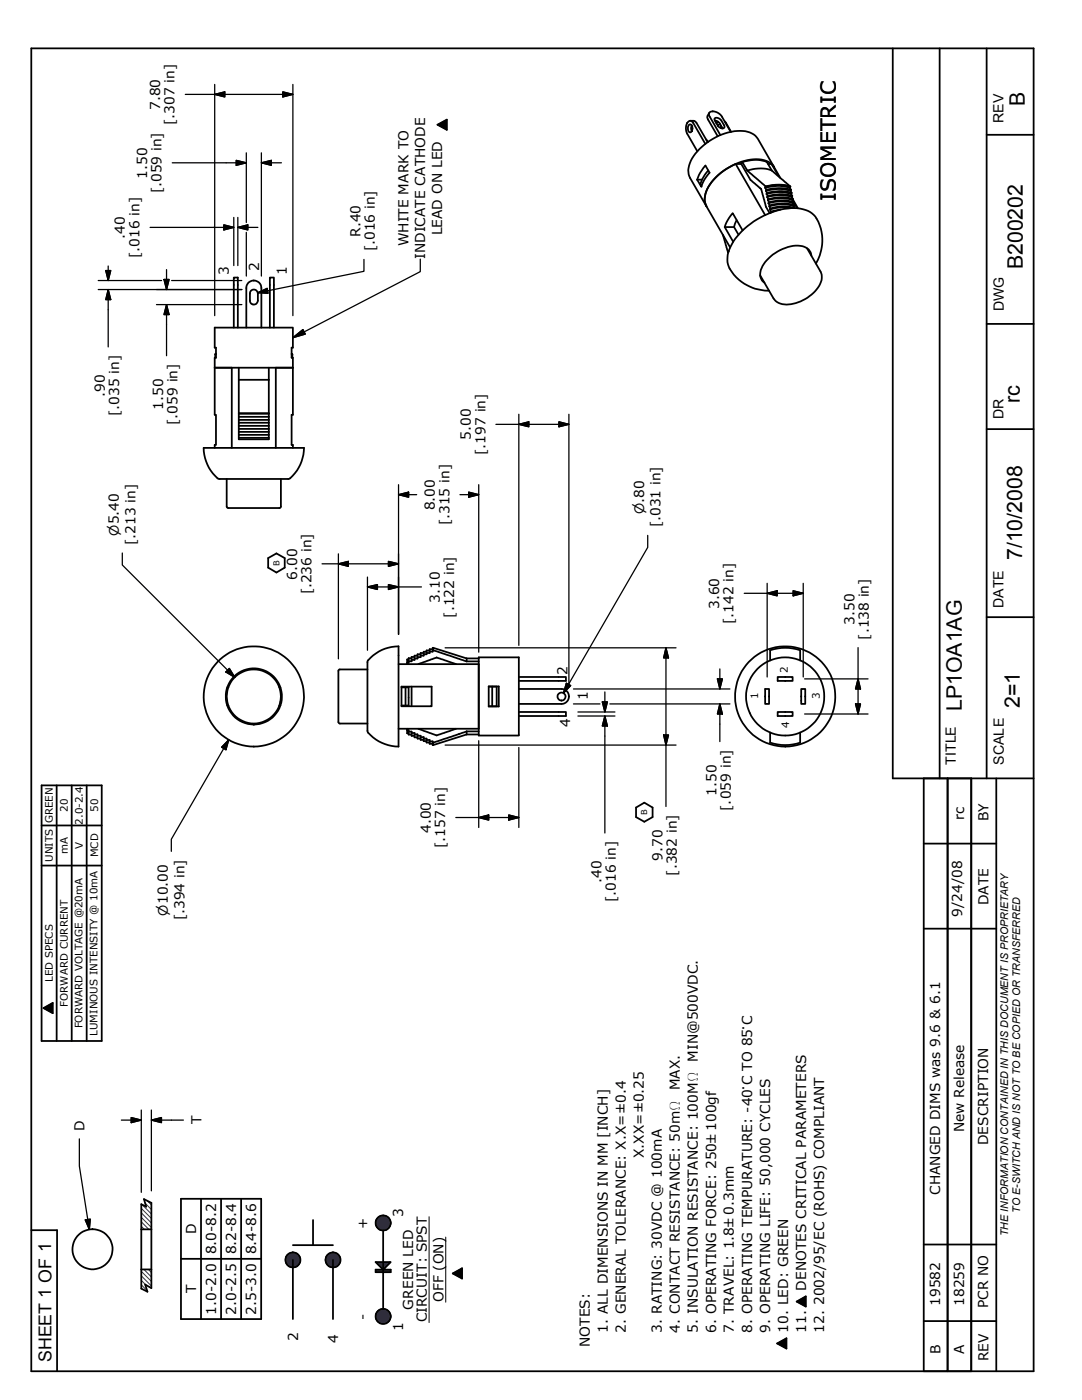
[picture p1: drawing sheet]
<svg xmlns="http://www.w3.org/2000/svg" width="216mm" height="279mm" viewBox="0 0 216 279" stroke-linecap="round" stroke-linejoin="round" font-family="sans-serif">
<g fill="none" stroke="#000" stroke-width=".36">
<path d="M6.2 9.7h200v264h-200zM178.1 9.7v145.6h28.1M187.5 9.7v145.6M196.9 9.7v145.6M87.3 24.9l1.9-1v2zM137.1 24.6a2.33 2.33 0 0 0 0 2.1l2 3.5M137.1 24.5a.63 .63 0 0 1 .6-.4 .63 .63 0 0 1 .6 .4l2.4 4.2M137.1 24.5v.1M137.7 24.1h.9l.3 .3 2.3 4M138 25a.95 .95 0 0 1-.3 1.4 .99 .99 0 0 1 0-1.6l.3 .2-.1 .6 .1 .6M139.1 35.9h1M140.8 33l.8 1.5-1.1 1.4-.5 1.4-.9-1.4 .6-1.4z"/>
<path d="M140.9 27.8l.3 .5M141.3 34l-1.2 1.8-.4 .9 .3 .5M141.5 22.5l-.4 1 2.1 3.7M142.2 22.2h.1M142.2 22.2a.63 .63 0 0 0-.7 .3 .63 .63 0 0 0 .1 .8l2.1 3.7M142.2 22.2a2.28 2.28 0 0 1 1.8 1.1l1.8 3M142.6 24l.6 1a.8 .8 0 0 0 1.4 .4l-.7-1.4a.85 .85 0 0 0-1.4-.2l.1 .2 .9 .5 .7 1.1M143.2 24.3l-.2 .3M143.7 24.9h-.3l-.2 .2M143.9 25.1l-.1 .4M144 25.4v.2M144.6 24.2l1.3 2.1"/>
<path d="M146.8 32.7l5.9 10.2M146.8 32.7h1.1M146.8 32.7a10.5 10.5 0 0 0-6 6l-.2 1.3 .4 1.2a4.5 4.5 0 0 1 1-4.9 11.8 11.8 0 0 1 10-4.4l1.3 .4 .7 .5 .5 .6M147.9 32.7l1.9 3.2 1.2 1a2.3 2.3 0 0 1 1.2 2.1l.6 2.3 .8 1.2M148.1 32.4a6.6 6.6 0 0 1 4.9 0l1 1.6M148.1 32.4l-.2 .3M148.1 32.4l1 1.6M149.1 34a7.2 7.2 0 0 1 4.9 0M149.1 34l3.7 3.2M152.7 37.5a8.6 8.6 0 0 1 4.9 0M152.7 37.5l.2 .4M152.8 37.2a8.9 8.9 0 0 1 4.8 0"/>
<path d="M152.8 37.2v.1M152.8 37.3a9.6 9.6 0 0 1 4.9 0M152.8 37.3l-.1 .2M152.8 38.1a8.5 8.5 0 0 1 4.9 0M152.8 38.1l.3 .4M152.9 37.9a9.1 9.1 0 0 1 4.9 0M152.9 37.9l-.1 .2M153 38.7a8.1 8.1 0 0 1 4.9 0M153 38.7l.2 .4M153.1 38.5a8.6 8.6 0 0 1 4.9 0M153.1 38.5l-.1 .2M153.1 39.3a8.1 8.1 0 0 1 4.9 0"/>
<path d="M153.1 39.3l.2 .5M153.2 39.1a8.5 8.5 0 0 1 4.9 0M153.2 39.1l-.1 .2M153.2 39.9l.3 .5M153.2 39.9a8.1 8.1 0 0 1 4.9 0M153.2 32.7h.7M153.3 39.8a8.1 8.1 0 0 1 4.9 0M153.3 39.8l-.1 .1M153.9 32.7l1.5 2.5M153.9 32.7l.6 .7M154 34l3.6 3.2M154.5 33.4l1.2 2.1"/>
<path d="M154.5 33.4l-3.3-5.7a4.2 4.2 0 0 0-4.1-1.6 11.8 11.8 0 0 0-9.5 6.5l-.3 1.4 .1 .8 .3 .7 8 13.9M157.6 37.5l.2 .4M157.6 37.2l.1 .1M157.7 37.3l-.1 .2M157.7 38.1l.3 .4M157.8 37.9l-.1 .2M157.9 38.7l.2 .4M158 38.5l-.1 .2M158 39.3l.2 .5M158.1 39.1l-.1 .2M158.1 39.9l.9 1.7M158.2 39.8l1 1.8"/>
<path d="M158.2 39.8l-.1 .1M196.9 26.9h9.3M50.1 58a.81 .81 0 0 1 .9-.2 .81 .81 0 0 1 .5 .8v1.4a.79 .79 0 0 1-.8 .8 .79 .79 0 0 1-.8-.8v-1.6zM144.3 46.9l1 3.4M144.6 45.3h1.9l.9 1.5M145.3 50.3h.1M145.4 50.1l-.1 .2M145.4 50.1h.1M147 43.9l-.5 1.4M148.2 46l-2-3.5-1 1.4-.6 1.4 1.7 3M153.3 40.6l.3 .4M153.3 40.6a7.7 7.7 0 0 1 4.9 0"/>
<path d="M153.5 40.4l-.2 .2M153.5 40.4a8.1 8.1 0 0 1 4.9 0l-.2 .2M153.5 41.2l.2 .4M153.5 41.2a7.6 7.6 0 0 1 4.9 0M153.6 41l-.1 .2M153.6 41a7.7 7.7 0 0 1 4.9 0M153.6 41.8l.2 .4M153.7 41.6l-.1 .2M153.8 42.4v.1M153.8 42.2v.2M154.2 42.3l-.4 .1M155.8 41.8l-2 .4"/>
<path d="M157.8 41.6a7.6 7.6 0 0 0-4.2 .2M158.2 40.6l.3 .4M158.4 41.2l.2 .3M158.5 41.5a7.4 7.4 0 0 0-4.8 .1M158.5 41l-.1 .2M161 49.6l2.7 4.6a3.8 3.8 0 0 1-1.4 4.3 7.6 7.6 0 0 1-6.6 2.1l-.9-.5-.5-.5-2.6-4.7M161.9 51a2.42 2.42 0 0 0-2.7-2 8.5 8.5 0 0 0-7.4 4.9 2.1 2.1 0 0 0 .7 2.5M162.8 52.6a8.7 8.7 0 0 0-.4-9.7 6.7 6.7 0 0 0-5.9-1.2 15.4 15.4 0 0 0-10.7 7.6 4.7 4.7 0 0 0 .6 5.5 9.3 9.3 0 0 0 7.1 3.2M42.9 70.7h.2M42.9 70.7v.7M43.1 70.6l-.2 .1M46.7 65.4v-10h.8v10"/>
<path d="M47.6 75.8h6M47.6 75.8v6.7M47.6 73.4v2.4M49.1 65.4v-7.9a1.5 1.5 0 0 1 1.6-1.5 1.5 1.5 0 0 1 1.5 1.5v7.9M53.6 75.8v6.7M53.6 73.4v2.4M53.8 65.4v-10h.9v10M58.2 70.7h.1M58.2 70.6l.1 .1M58.3 70.7v.7M196.9 64.6h9.3M40.6 89.4h20a7.7 7.7 0 0 1-3 6.2h-13.8a5.5 5.5 0 0 1-2.7-3.5l-.3-1.3z"/>
<path d="M42.8 89.4v-.6h.3v-6h-.3v-11.4h.3v-2h-.3v-4h15.6v4h-.2v2h.2v11.4h-.2v6h.2v.6M45.2 95.6v5.5a.79 .79 0 0 0 1.1 .3h8.7a.79 .79 0 0 0 1-.3v-5.5M46.2 89.4v-16h-3.4h15.6h-3.4v16M47.6 84.4h6M47.6 85h6M47.6 83.8h6M47.6 83.2h6M47.6 82.6h6M47.6 82.5h6M47.6 87.4h6M47.6 86.8h6M47.6 86.2h6"/>
<path d="M47.6 85.6h6M47.6 82.5v5.2h6v-5.2M196.9 85.6h9.3M53.5 111.4l1.7-1 1.6 1v1.9l-1.6 1-1.7-1zM45.3 137.2h.3M55.7 137.2h.3M73.3 133.6h-5.5a.72 .72 0 0 0-.3 1v9a.59 .59 0 0 0 .3 .8h5.5M73.9 131.3a7.7 7.7 0 0 1 5.6-2.3v20a8 8 0 0 1-5.1-1.8l-1.1-1.2v-14zM79.5 132.5h16v12.9h-16M80.1 137h6v3.9h-6zM80.1 137.2h.8M80.9 137.2h.6v2.6v1h-.6"/>
<path d="M80.9 137.2v3.6M81.2 132.3l.1 .2M81.5 131.6h-.3v.7M81.5 132v.3h-.3M82.1 137v3.9M82.1 131.4h-.6v.6M82.1 131.7v.3h-.6M82.7 131.1h-.6v.6M82.7 131.4v.3h-.6M83.3 130.9h-.6v.5M83.3 131.1v.3h-.6M83.9 130.6h-.6v.5"/>
<path d="M83.9 130.9v.2h-.6M84.5 130.3h-.6v.6M84.5 130.6v.3h-.6M85.1 130.1h-.6v.5M85.1 130.3v.3h-.6M85.7 129.8h-.6v.5M85.7 130v.3h-.6M86.3 129.6h-.6v.4M86.3 129.8h.1M86.3 129.8v.2h-.6M86.4 129.3l6.7 2.1M86.4 129.3h-.1v.5"/>
<path d="M86.4 129.3v.5M86.4 129.8l6.7 2.2M91 132.5l-3-1a2.02 2.02 0 0 0-2.2 .2l-2.3 .8M93.1 131.4v.6M93.1 131.4h2.4M93.1 132h2.4M95.5 131.2h8v15.6h-8zM97.5 137h2v4h-2zM97.5 137h.7M98.2 137h.9v3.9h-.9zM103.5 135.1h9.4v.8h-9.4M103.5 137.5h8.5a1.49 1.49 0 0 1 1.5 1.5 1.49 1.49 0 0 1-1.5 1.5h-8.5"/>
<path d="M152.7 137.5h.8v3h-.8zM153.7 131.8v-1.9a7.9 7.9 0 0 1 6 0v1.9M156.7 135.9h.1M156.7 135.1h-1.5v.8h1.5M156.7 135.1h.1M156.7 135.1h1.5v.8h-1.5M159.9 137.5h.8v3h-.8zM196.9 123.2h9.3M8.3 156.7h12v51.1h-12zM11.3 156.7v51.1M14.3 156.7v51.1M17.3 156.7v51.1"/>
<path d="M45.3 140.8h.3M55.7 140.8h.3M80.1 140.8h.8M81.2 145.7h.3v.3M81.2 145.7v.6h.3M81.3 145.4l-.1 .3M81.5 146h.6v.3M81.5 146v.6h.6M82.1 146.3h.6v.3M82.1 146.3v.6h.6M82.7 146.6h.6v.2M82.7 146.6v.6h.6"/>
<path d="M83.3 146.8h.6v.3M83.3 146.8v.6h.6M83.9 147.1h.6v.3M83.9 147.1v.6h.6M84.5 147.4h.6v.3M84.5 147.4v.5h.6M85.1 147.7h.6v.3M85.1 147.7v.5h.6M85.7 148h.6v.2M85.7 148v.4h.6M86.3 148.2v.5h.1M86.3 148.2h.1"/>
<path d="M86.4 148.2v.5M91 145.4l-3 1.1a2.02 2.02 0 0 1-2.2-.2l-2.3-.9M93.1 146v.6M93.1 146.6l-6.7 2.1M93.1 146h2.4M93.1 146l-6.7 2.2M93.1 146.6h2.4M103.5 142.1h9.4v.8h-9.4M153.7 146.2v1.9a8.1 8.1 0 0 0 6 0v-1.9M156.7 142.9h.1M156.7 142.1h-1.5v.8h1.5M156.7 142.1h.1"/>
<path d="M156.7 142.1h1.5v.8h-1.5M184.3 155.3v118.4h4.8v-118.4v118.4h4.7v-118.4v118.4M198.8 155.3v118.4M8.3 172.7h12M8.3 164.7h12M126.9 161.2l1.7-1 1.6 1v1.9l-1.6 .9-1.7-.9zM198.8 168.4h-14.5M198.8 185.3h-14.5M8.7 201.2l1.8-1v2zM28.7 239.3l1.5 .8v17l-1.2-.7 .4 1.4-1.2-.6v-16.9l1 .5zM36.1 239.2h16v24h-16zM40.1 239.2v24"/>
<path d="M44.1 239.2v24M48.1 239.2v24M6.2 245.5h5.2v28.2M28.2 253.3h2M28.2 245.3h2M36.1 251.2h16M58.4 251.4v11.8M58.4 248.5h8M62.5 243.5v5M66.4 251.4v11.8M75 251.9h3l-1.5 1.5h1.5v.5h-3v-.5h1.5zM76.5 245.6v15.6a1.5 1.5 0 0 0-1.4 2.2 1.5 1.5 0 0 0 2.6 .2 1.5 1.5 0 0 0-1-2.4h-.2"/>
<path d="M90.3 254.1l1.9-1v2.1zM159 259.8l1.8-1.1v2.1zM198.8 248.4h-14.5M155.1 268.1l1.8-1v2zM198.8 263.7h-14.5"/>
<circle cx="50.6" cy="139" r="5.6"/>
<circle cx="50.7" cy="139" r="10"/>
<circle cx="50.7" cy="139" r="5.4"/>
<circle cx="112" cy="139" r=".8"/>
<circle cx="156.7" cy="139" r="7.8"/>
<circle cx="156.7" cy="139" r="10"/>
<circle cx="18.5" cy="249.3" r="4"/>
<circle cx="58.4" cy="251.4" r="1.5"/>
<circle cx="66.4" cy="251.4" r="1.5"/>
<circle cx="76.4" cy="244.1" r="1.5"/>
</g>
<g fill="#2f2c4b" stroke="#2f2c4b" stroke-width=".2">
<path d="M58.3 250l.1-.1-.1 3z"/>
<path d="M58.4 249.9v3.1l-.1-.1z"/>
<path d="M58.4 249.9l.2 .1-.2 3z"/>
<path d="M58.6 250v2.9l-.2 .1z"/>
<path d="M58.6 250h.2l-.2 2.9z"/>
<path d="M58.8 250v2.9h-.2z"/>
<path d="M58.8 250h.1l-.1 2.9z"/>
<path d="M58.9 250v2.9h-.1z"/>
<path d="M58.9 250l.2 .1-.2 2.8z"/>
<path d="M59.1 250.1v2.7l-.2 .1z"/>
<path d="M59.1 250.1h.1l-.1 2.7z"/>
<path d="M59.2 250.1v2.7h-.1z"/>
<path d="M59.2 250.1l.1 .1-.1 2.6z"/>
<path d="M59.3 250.2v2.4l-.1 .2z"/>
<path d="M59.3 250.2l.2 .1-.2 2.3z"/>
<path d="M59.5 250.3v2.3h-.2z"/>
<path d="M59.5 250.3l.1 .1-.1 2.2z"/>
<path d="M59.6 250.4v2.1l-.1 .1z"/>
<path d="M59.6 250.4l.1 .2-.1 1.9z"/>
<path d="M59.7 250.6l-.1 1.9z"/>
<path d="M59.7 250.6v1.7z"/>
<path d="M59.7 250.7v1.6z"/>
<path d="M59.7 250.7v1.5z"/>
<path d="M59.8 250.8l-.1 1.4z"/>
<path d="M59.8 250.8v1.3z"/>
<path d="M59.9 251l-.1 1.1z"/>
<path d="M59.9 251v.9z"/>
<path d="M59.9 251.1v.8z"/>
<path d="M59.9 251.1v.7z"/>
<path d="M59.9 251.3v.5z"/>
<path d="M59.9 251.3v.3z"/>
<path d="M58.3 250v2.9h-.2z"/>
<path d="M58.1 250h.2l-.2 2.9z"/>
<path d="M58.1 250v2.9h-.1z"/>
<path d="M58 250h.1l-.1 2.9z"/>
<path d="M58 250v2.9l-.2-.1z"/>
<path d="M57.8 250.1l.2-.1-.2 2.8z"/>
<path d="M57.8 250.1v2.7h-.1z"/>
<path d="M57.7 250.1h.1l-.1 2.7z"/>
<path d="M57.7 250.1v2.7l-.1-.2z"/>
<path d="M57.6 250.2l.1-.1-.1 2.5z"/>
<path d="M57.6 250.2v2.4h-.2z"/>
<path d="M57.4 250.3l.2-.1-.2 2.4z"/>
<path d="M57.4 250.3v2.3l-.1-.1z"/>
<path d="M57.3 250.4l.1-.1-.1 2.2z"/>
<path d="M57.3 250.4v2.1z"/>
<path d="M57.3 250.4l-.1 1.9z"/>
<path d="M57.2 250.6v1.7z"/>
<path d="M57.2 250.6l-.1 1.6z"/>
<path d="M57.1 250.7v1.5z"/>
<path d="M57.1 250.7v1.4z"/>
<path d="M57.1 250.8v1.3z"/>
<path d="M57.1 250.8l-.1 1.1z"/>
<path d="M57 251v.9z"/>
<path d="M57 251v.8z"/>
<path d="M57 251.1v.7z"/>
<path d="M57 251.1v.5z"/>
<path d="M57 251.3v.3z"/>
<path d="M66.3 250l.1-.1-.1 3z"/>
<path d="M66.4 249.9v3.1l-.1-.1z"/>
<path d="M66.4 249.9l.2 .1-.2 3z"/>
<path d="M66.6 250v2.9l-.2 .1z"/>
<path d="M66.6 250h.2l-.2 2.9z"/>
<path d="M66.8 250v2.9h-.2z"/>
<path d="M66.8 250h.1l-.1 2.9z"/>
<path d="M66.9 250v2.9h-.1z"/>
<path d="M66.9 250l.2 .1-.2 2.8z"/>
<path d="M67.1 250.1v2.7l-.2 .1z"/>
<path d="M67.1 250.1h.1l-.1 2.7z"/>
<path d="M67.2 250.1v2.7h-.1z"/>
<path d="M67.2 250.1l.1 .1-.1 2.6z"/>
<path d="M67.3 250.2v2.4l-.1 .2z"/>
<path d="M67.3 250.2l.2 .1-.2 2.3z"/>
<path d="M67.5 250.3v2.3h-.2z"/>
<path d="M67.5 250.3l.1 .1-.1 2.2z"/>
<path d="M67.6 250.4v2.1l-.1 .1z"/>
<path d="M67.6 250.4l.1 .2-.1 1.9z"/>
<path d="M67.7 250.6l-.1 1.9z"/>
<path d="M67.7 250.6v1.7z"/>
<path d="M67.7 250.7v1.6z"/>
<path d="M67.7 250.7v1.5z"/>
<path d="M67.8 250.8l-.1 1.4z"/>
<path d="M67.8 250.8v1.3z"/>
<path d="M67.9 251l-.1 1.1z"/>
<path d="M67.9 251v.9z"/>
<path d="M67.9 251.1v.8z"/>
<path d="M67.9 251.1v.7z"/>
<path d="M67.9 251.3v.5z"/>
<path d="M67.9 251.3v.3z"/>
<path d="M66.3 250v2.9h-.2z"/>
<path d="M66.1 250h.2l-.2 2.9z"/>
<path d="M66.1 250v2.9h-.1z"/>
<path d="M66 250h.1l-.1 2.9z"/>
<path d="M66 250v2.9l-.2-.1z"/>
<path d="M65.8 250.1l.2-.1-.2 2.8z"/>
<path d="M65.8 250.1v2.7h-.1z"/>
<path d="M65.7 250.1h.1l-.1 2.7z"/>
<path d="M65.7 250.1v2.7l-.1-.2z"/>
<path d="M65.6 250.2l.1-.1-.1 2.5z"/>
<path d="M65.6 250.2v2.4h-.2z"/>
<path d="M65.4 250.3l.2-.1-.2 2.4z"/>
<path d="M65.4 250.3v2.3l-.1-.1z"/>
<path d="M65.3 250.4l.1-.1-.1 2.2z"/>
<path d="M65.3 250.4v2.1z"/>
<path d="M65.3 250.4l-.1 1.9z"/>
<path d="M65.2 250.6v1.7z"/>
<path d="M65.2 250.6v1.6z"/>
<path d="M65.2 250.7v1.5z"/>
<path d="M65.2 250.7l-.1 1.4z"/>
<path d="M65.1 250.8v1.3z"/>
<path d="M65.1 250.8l-.1 1.1z"/>
<path d="M65 251v.9z"/>
<path d="M65 251v.8z"/>
<path d="M65 251.1v.7z"/>
<path d="M65 251.1l-.1 .5z"/>
<path d="M64.9 251.3v.3z"/>
<path d="M76.3 261.2h.2l-.2 3z"/>
<path d="M76.5 261.2v3h-.2z"/>
<path d="M76.5 261.2h.1l-.1 3z"/>
<path d="M76.6 261.2v3h-.1z"/>
<path d="M76.6 261.2h.2l-.2 3z"/>
<path d="M76.8 261.2v3h-.2z"/>
<path d="M76.8 261.2l.1 .1-.1 2.9z"/>
<path d="M76.9 261.3v2.8l-.1 .1z"/>
<path d="M76.9 261.3h.2l-.2 2.8z"/>
<path d="M77.1 261.3v2.8h-.2z"/>
<path d="M77.1 261.3l.1 .1-.1 2.7z"/>
<path d="M77.2 261.4v2.6l-.1 .1z"/>
<path d="M77.2 261.4l.1 .1-.1 2.5z"/>
<path d="M77.3 261.5v2.4l-.1 .1z"/>
<path d="M77.3 261.5l.1 .1-.1 2.3z"/>
<path d="M77.4 261.6v2.2l-.1 .1z"/>
<path d="M77.4 261.6l.2 .1-.2 2.1z"/>
<path d="M77.6 261.7v2l-.2 .1z"/>
<path d="M77.6 261.7l.1 .1-.1 1.9z"/>
<path d="M77.7 261.8l-.1 1.9z"/>
<path d="M77.7 261.8v1.8z"/>
<path d="M77.7 262v1.6z"/>
<path d="M77.7 262v1.5z"/>
<path d="M77.8 262.1l-.1 1.4z"/>
<path d="M77.8 262.1v1.2z"/>
<path d="M77.9 262.3l-.1 1z"/>
<path d="M77.9 262.3v.9z"/>
<path d="M77.9 262.4v.8z"/>
<path d="M77.9 262.4v.6z"/>
<path d="M78 262.6l-.1 .4z"/>
<path d="M78 262.6v.3z"/>
<path d="M76.3 261.2v3h-.1z"/>
<path d="M76.2 261.2h.1l-.1 3z"/>
<path d="M76.2 261.2v3l-.2-.1z"/>
<path d="M76 261.3l.2-.1-.2 2.9z"/>
<path d="M76 261.3v2.8h-.2z"/>
<path d="M75.8 261.3h.2l-.2 2.8z"/>
<path d="M75.8 261.3v2.8l-.1-.1z"/>
<path d="M75.7 261.4l.1-.1-.1 2.7z"/>
<path d="M75.7 261.4v2.6l-.1-.1z"/>
<path d="M75.6 261.5l.1-.1-.1 2.5z"/>
<path d="M75.6 261.5v2.4l-.2-.1z"/>
<path d="M75.4 261.6l.2-.1-.2 2.3z"/>
<path d="M75.4 261.6v2.2l-.1-.1z"/>
<path d="M75.3 261.7l.1-.1-.1 2.1z"/>
<path d="M75.3 261.7v2l-.1-.1z"/>
<path d="M75.3 261.7l-.1 1.9z"/>
<path d="M75.2 261.8v1.8z"/>
<path d="M75.2 261.8v1.7z"/>
<path d="M75.2 262v1.5z"/>
<path d="M75.2 262l-.1 1.3z"/>
<path d="M75.1 262.1v1.2z"/>
<path d="M75.1 262.1l-.1 1.1z"/>
<path d="M75 262.3v.9z"/>
<path d="M75 262.3v.7z"/>
<path d="M75 262.4v.6z"/>
<path d="M75 262.4v.5z"/>
<path d="M75 262.6v.3z"/>
<path d="M76.3 242.6h.2l-.2 3z"/>
<path d="M76.5 242.6v3h-.2z"/>
<path d="M76.5 242.6h.1l-.1 3z"/>
<path d="M76.6 242.6v3h-.1z"/>
<path d="M76.6 242.6h.2l-.2 3z"/>
<path d="M76.8 242.6v2.9l-.2 .1z"/>
<path d="M76.8 242.6l.1 .1-.1 2.8z"/>
<path d="M76.9 242.7v2.8h-.1z"/>
<path d="M76.9 242.7h.2l-.2 2.8z"/>
<path d="M77.1 242.7v2.7l-.2 .1z"/>
<path d="M77.1 242.7l.1 .1-.1 2.6z"/>
<path d="M77.2 242.8v2.6h-.1z"/>
<path d="M77.2 242.8h.1l-.1 2.6z"/>
<path d="M77.3 242.8v2.5l-.1 .1z"/>
<path d="M77.3 242.8l.1 .2-.1 2.3z"/>
<path d="M77.4 243v2.2l-.1 .1z"/>
<path d="M77.4 243l.2 .1-.2 2.1z"/>
<path d="M77.6 243.1v2l-.2 .1z"/>
<path d="M77.6 243.1l.1 .1-.1 1.9z"/>
<path d="M77.7 243.2l-.1 1.9z"/>
<path d="M77.7 243.2v1.8z"/>
<path d="M77.7 243.3v1.7z"/>
<path d="M77.7 243.3v1.5z"/>
<path d="M77.8 243.5l-.1 1.3z"/>
<path d="M77.8 243.5v1.2z"/>
<path d="M77.9 243.6l-.1 1.1z"/>
<path d="M77.9 243.6v.9z"/>
<path d="M77.9 243.8v.7z"/>
<path d="M77.9 243.8v.6z"/>
<path d="M78 243.9l-.1 .5z"/>
<path d="M78 243.9v.3z"/>
<path d="M76.3 242.6v3l-.1-.1z"/>
<path d="M76.2 242.6h.1l-.1 2.9z"/>
<path d="M76.2 242.6v2.9h-.2z"/>
<path d="M76 242.7l.2-.1-.2 2.9z"/>
<path d="M76 242.7v2.8l-.2-.1z"/>
<path d="M75.8 242.7h.2l-.2 2.7z"/>
<path d="M75.8 242.7v2.7h-.1z"/>
<path d="M75.7 242.8l.1-.1-.1 2.7z"/>
<path d="M75.7 242.8v2.6l-.1-.1z"/>
<path d="M75.6 242.8h.1l-.1 2.5z"/>
<path d="M75.6 242.8v2.5l-.2-.1z"/>
<path d="M75.4 243l.2-.2-.2 2.4z"/>
<path d="M75.4 243v2.2l-.1-.1z"/>
<path d="M75.3 243.1l.1-.1-.1 2.1z"/>
<path d="M75.3 243.1v2l-.1-.1z"/>
<path d="M75.3 243.1l-.1 1.9z"/>
<path d="M75.2 243.2v1.8z"/>
<path d="M75.2 243.2v1.6z"/>
<path d="M75.2 243.3v1.5z"/>
<path d="M75.2 243.3l-.1 1.4z"/>
<path d="M75.1 243.5v1.2z"/>
<path d="M75.1 243.5l-.1 1z"/>
<path d="M75 243.6v.9z"/>
<path d="M75 243.6v.8z"/>
<path d="M75 243.8v.6z"/>
<path d="M75 243.8v.4z"/>
<path d="M75 243.9v.3z"/>
<path d="M75 253.4h3l-3 .5z"/>
<path d="M75 253.9l3-.5v.5z"/>
<path d="M75 251.9h3l-1.5 1.5z"/>
</g>
<path d="M87.3 24.9l1.9-1v2zM8.7 201.2l1.8-1v2zM90.3 254.1l1.9-1v2.1zM159 259.8l1.8-1.1v2.1zM155.1 268.1l1.8-1v2z" fill="#000" stroke="#000" stroke-width=".2"/>
<g fill="none" stroke="#2f2c4b" stroke-width=".2">
<path d="M29.4 239.6l.8 .9M28.2 243.8l1.5 1.5M28.2 253.7l2 2M28.2 254.6l2 2M28.2 241.2l2 2M28.2 242l2 2.1M28.2 243l2 2M28.2 244.7l.6 .6M28.2 256.4l1.1 1.2M28.2 255.5l.9 1M28.3 240.4l1.9 1.9M28.7 253.3l1.5 1.5"/>
<path d="M29 240.1l1.2 1.3M29.6 253.3l.6 .7"/>
</g>
<path d="M85.6 242.8v21.1M88.9 246.9v13" fill="none" stroke="#000" stroke-width=".2"/>
<g fill="none" stroke="#000" stroke-width=".25">
<path d="M37 18.8h21.4M42.8 18.8l2.1-.5v1zM42.8 16.8v46.2M56.4 18.3l2 .5-2 .5zM58.4 16.8v46.2M34.4 32.5h14.7M47.1 32l2 .5-2 .5zM49.1 30.5v13.9M52.2 32.5l1.9-.5v1zM52.2 32.5h4M52.2 30.5v24.6M19.6 57.8h28.7"/>
<path d="M19.6 56h12.6M21.1 54h1l-.5 2zM21.6 57.8l.5 2h-1zM21.6 57.8v11.4M21.6 53.1v2.9M30 45.4h16.7M32.7 55.8h1l-.5 2zM33.2 53.8v4M34.2 56h14M44.7 44.9l2 .5-2 .5zM46.7 43.4v9.6M47.5 45.4l1.9-.5v1z"/>
<path d="M47.5 45.4h4M47.5 43.4v9.6M49.1 46.4v8.7M51.4 58.4l1.9-.8 .2 .9zM72.6 51.8v2.3l-21.2 4.3M83.9 51.7v2.5l-25.5 13.2M31.2 60.8h17.1M33.2 60.8l.5 2h-1zM33.2 60.8v10.2M58.4 67.4l2-1.6 .5 .9zM79.5 98.7l2-.5v1zM79.5 98.7h3.6"/>
<path d="M79.5 96.7v29.9M91.8 98.7h3.7M93.5 98.2l2 .5-2 .5zM95.5 96.7v33.5M99 84.7h14.5M103.5 82.7v46.1M103.5 84.7l2-.5v1zM111.5 84.2l2 .5-2 .5zM113.5 82.7v53.9M24.4 110.4v2.4l22.4 22.4-1.4-1.4M64.3 112.5h15.2M67.5 112.5l2-.5v1z"/>
<path d="M67.5 110.5v21M73.3 117.1l2-.4v.9zM73.3 117.1h10.8M73.3 115.2v14.6M77.5 112l2 .5-2 .5zM77.5 116.7l2 .4-2 .5zM129.2 106.8v2.4l-16.8 29.1 1-1.7M148.5 118.4h11.8M153.1 118.4l2-.5v1zM153.1 116.4v18.7M158.3 117.9l2 .5-2 .5zM160.3 116.4v18.7"/>
<path d="M45.8 133.4l1 1.8-1.7-1.1zM88.8 129.3h46.1M113 136.4l.9 .4-1.5 1.5zM114.4 137.5h31.2M120.7 138.1v4M132.9 129.3v31.7M132.9 129.3l.5 2h-1zM143.2 135.5h.9l-.5 2zM143.6 133.5v4M160.5 135.5h12.7M171.2 129.2v13.3M171.2 135.5l.5 2h-1z"/>
<path d="M44.7 149.4l.9-1.7-11.4 19.8v2.4M45.6 147.7l-.5 1.9-.9-.5zM88.8 148.7h46.1M95.5 147.8v17.3M103.5 149.2v15.9M114.4 140.5h5.3M115.3 142.9h7.4M115.3 142.1h7.4M120.2 140.1h1l-.5 2zM120.7 142.9v23.3M120.7 142.9l.5 2h-1zM121.7 140.5h23.9"/>
<path d="M132.4 146.7h1l-.5 2zM143.6 140.5v7.5M143.6 140.5l.5 2h-.9zM160.5 142.5h12.7M170.7 140.5h1l-.5 2zM91 163.2h12.5M95.5 163.2l2-.6v1.1zM101.5 162.6l2 .6-2 .5zM15.8 227.3v5.4l2 12.7-.3-2M24.2 223.5h4M26.2 223l2 .5-2 .5zM28.2 221.5v16.5"/>
<path d="M30.2 223.5l2-.5v1zM30.2 223.5h6.4M30.2 221.5v16.2M17 243.5l1-.2-.2 2.1z"/>
</g>
<g fill="#000" stroke="#000" stroke-width=".25">
<path d="M42.8 18.8l2.1-.5v1zM56.4 18.3l2 .5-2 .5zM47.1 32l2 .5-2 .5zM52.2 32.5l1.9-.5v1zM21.1 54h1l-.5 2zM21.6 57.8l.5 2h-1zM32.7 55.8h1l-.5 2zM44.7 44.9l2 .5-2 .5zM47.5 45.4l1.9-.5v1zM51.4 58.4l1.9-.8 .2 .9zM33.2 60.8l.5 2h-1zM58.4 67.4l2-1.6 .5 .9z"/>
<path d="M79.5 98.7l2-.5v1zM93.5 98.2l2 .5-2 .5zM103.5 84.7l2-.5v1zM111.5 84.2l2 .5-2 .5zM67.5 112.5l2-.5v1zM73.3 117.1l2-.4v.9zM77.5 112l2 .5-2 .5zM77.5 116.7l2 .4-2 .5zM153.1 118.4l2-.5v1zM158.3 117.9l2 .5-2 .5zM45.8 133.4l1 1.8-1.7-1.1zM113 136.4l.9 .4-1.5 1.5z"/>
<path d="M132.9 129.3l.5 2h-1zM143.2 135.5h.9l-.5 2zM171.2 135.5l.5 2h-1zM45.6 147.7l-.5 1.9-.9-.5zM120.2 140.1h1l-.5 2zM120.7 142.9l.5 2h-1zM132.4 146.7h1l-.5 2zM143.6 140.5l.5 2h-.9zM170.7 140.5h1l-.5 2zM95.5 163.2l2-.6v1.1zM101.5 162.6l2 .6-2 .5zM26.2 223l2 .5-2 .5z"/>
<path d="M30.2 223.5l2-.5v1zM17 243.5l1-.2-.2 2.1z"/>
</g>
<g font-size="4.3">
<text x="204.5" y="21.2" transform="rotate(-90 204.5 21.2)">B</text>
<text x="204.1" y="53.8" transform="rotate(-90 204.1 53.8)">B200202</text>
<text x="203.5" y="80.5" transform="rotate(-90 203.5 80.5)">rc</text>
<text x="203.9" y="111.8" transform="rotate(-90 203.9 111.8)">7/10/2008</text>
<text x="191.9" y="141.9" transform="rotate(-90 191.9 141.9)">LP1OA1AG</text>
<text x="203.5" y="141.3" transform="rotate(-90 203.5 141.3)">2=1</text>
</g>
<text font-size="4.1" x="166.8" y="40.1" transform="rotate(-90 166.8 40.1)">ISOMETRIC</text>
<text font-size="3.5" x="10.2" y="271.9" transform="rotate(-90 10.2 271.9)">SHEET 1 OF 1</text>
<g font-size="2.8">
<text x="200.3" y="24.5" transform="rotate(-90 200.3 24.5)">REV</text>
<text x="200.3" y="62.1" transform="rotate(-90 200.3 62.1)">DWG</text>
<text x="200.3" y="83.7" transform="rotate(-90 200.3 83.7)">DR</text>
<text x="200.3" y="121.4" transform="rotate(-90 200.3 121.4)">DATE</text>
<text x="190.7" y="152.6" transform="rotate(-90 190.7 152.6)">TITLE</text>
<text x="200.3" y="152.6" transform="rotate(-90 200.3 152.6)">SCALE</text>
</g>
<g font-size="2.7">
<text x="32" y="22" transform="rotate(-90 32 22)">7.80</text>
<text x="34.8" y="25" transform="rotate(-90 34.8 25)">[.307 in]</text>
<text x="29.4" y="35.6" transform="rotate(-90 29.4 35.6)">1.50</text>
<text x="32.2" y="38.6" transform="rotate(-90 32.2 38.6)">[.059 in]</text>
<text x="24.9" y="47.6" transform="rotate(-90 24.9 47.6)">.40</text>
<text x="71.9" y="47.3" transform="rotate(-90 71.9 47.3)">R.40</text>
<text x="88.2" y="47" transform="rotate(-90 88.2 47)">LEAD ON LED</text>
<text x="27.8" y="51.5" transform="rotate(-90 27.8 51.5)">[.016 in]</text>
<text x="74.8" y="50.2" transform="rotate(-90 74.8 50.2)">[.016 in]</text>
<text x="81.5" y="49.2" transform="rotate(-90 81.5 49.2)">WHITE MARK TO</text>
<text x="84.9" y="51.7" transform="rotate(-90 84.9 51.7)">INDICATE CATHODE</text>
<text x="45.7" y="54.9" transform="rotate(-90 45.7 54.9)">3</text>
<text x="51.7" y="54.1" transform="rotate(-90 51.7 54.1)">2</text>
<text x="57.2" y="54.9" transform="rotate(-90 57.2 54.9)">1</text>
<text x="20.9" y="79.2" transform="rotate(-90 20.9 79.2)">.90</text>
<text x="23.8" y="83.1" transform="rotate(-90 23.8 83.1)">[.035 in]</text>
<text x="32.6" y="81.8" transform="rotate(-90 32.6 81.8)">1.50</text>
<text x="35.4" y="84.8" transform="rotate(-90 35.4 84.8)">[.059 in]</text>
<text x="94" y="87.8" transform="rotate(-90 94 87.8)">5.00</text>
<text x="96.9" y="90.8" transform="rotate(-90 96.9 90.8)">[.197 in]</text>
<text x="86.8" y="101.9" transform="rotate(-90 86.8 101.9)">8.00</text>
<text x="89.7" y="104.9" transform="rotate(-90 89.7 104.9)">[.315 in]</text>
<text x="131.8" y="105.3" transform="rotate(-90 131.8 105.3)">[.031 in]</text>
<text x="27.1" y="108.8" transform="rotate(-90 27.1 108.8)">[.213 in]</text>
<text x="59.3" y="115.7" transform="rotate(-90 59.3 115.7)">6.00</text>
<text x="62.1" y="118.6" transform="rotate(-90 62.1 118.6)">[.236 in]</text>
<text x="87.7" y="120.3" transform="rotate(-90 87.7 120.3)">3.10</text>
<text x="90.6" y="123.3" transform="rotate(-90 90.6 123.3)">[.122 in]</text>
<text x="143.5" y="121.6" transform="rotate(-90 143.5 121.6)">3.60</text>
<text x="146.4" y="124.5" transform="rotate(-90 146.4 124.5)">[.142 in]</text>
<text x="170.5" y="124.7" transform="rotate(-90 170.5 124.7)">3.50</text>
<text x="173.4" y="127.7" transform="rotate(-90 173.4 127.7)">[.138 in]</text>
<text x="113.3" y="134.7" transform="rotate(-90 113.3 134.7)">2</text>
<text x="117.3" y="139.7" transform="rotate(-90 117.3 139.7)">1</text>
<text x="113.8" y="145" transform="rotate(-90 113.8 145)">4</text>
<text x="143" y="158.8" transform="rotate(-90 143 158.8)">1.50</text>
<text x="145.8" y="161.8" transform="rotate(-90 145.8 161.8)">[.059 in]</text>
<text x="86" y="166.2" transform="rotate(-90 86 166.2)">4.00</text>
<text x="192.4" y="163.6" transform="rotate(-90 192.4 163.6)">rc</text>
<text x="197.2" y="163.9" transform="rotate(-90 197.2 163.9)">BY</text>
<text x="88.9" y="169.2" transform="rotate(-90 88.9 169.2)">[.157 in]</text>
<text x="132.2" y="171.8" transform="rotate(-90 132.2 171.8)">9.70</text>
<text x="120" y="176.2" transform="rotate(-90 120 176.2)">.40</text>
<text x="135.1" y="174.8" transform="rotate(-90 135.1 174.8)">[.382 in]</text>
<text x="36.8" y="183.7" transform="rotate(-90 36.8 183.7)">[.394 in]</text>
<text x="122.9" y="180" transform="rotate(-90 122.9 180)">[.016 in]</text>
<text x="192" y="183" transform="rotate(-90 192 183)">9/24/08</text>
<text x="197.2" y="180.6" transform="rotate(-90 197.2 180.6)">DATE</text>
<text x="139.3" y="211.9" transform="rotate(-90 139.3 211.9)">MIN@500VDC.</text>
<text x="135.7" y="217.6" transform="rotate(-90 135.7 217.6)">MAX.</text>
<text x="16.8" y="225.7" transform="rotate(-90 16.8 225.7)">D</text>
<text x="40.2" y="224.4" transform="rotate(-90 40.2 224.4)">T</text>
<text x="192.4" y="226" transform="rotate(-90 192.4 226)">New Release</text>
<text x="128.5" y="231.1" transform="rotate(-90 128.5 231.1)">X.XX=±0.25</text>
<text x="197.2" y="228.5" transform="rotate(-90 197.2 228.5)">DESCRIPTION</text>
<text x="187.6" y="238.5" transform="rotate(-90 187.6 238.5)">CHANGED DIMS was 9.6 &amp; 6.1</text>
<text x="73.3" y="245.2" transform="rotate(-90 73.3 245.2)">+</text>
<text x="80.5" y="242.9" transform="rotate(-90 80.5 242.9)">3</text>
<text x="39.1" y="246.3" transform="rotate(-90 39.1 246.3)">D</text>
<text x="43.1" y="250.3" transform="rotate(-90 43.1 250.3)">8.0-8.2</text>
<text x="47.1" y="250.3" transform="rotate(-90 47.1 250.3)">8.2-8.4</text>
<text x="51.1" y="250.3" transform="rotate(-90 51.1 250.3)">8.4-8.6</text>
<text x="160.9" y="257.6" transform="rotate(-90 160.9 257.6)">DENOTES CRITICAL PARAMETERS</text>
<text x="39.1" y="258.1" transform="rotate(-90 39.1 258.1)">T</text>
<text x="43.1" y="262.4" transform="rotate(-90 43.1 262.4)">1.0-2.0</text>
<text x="47.1" y="262.4" transform="rotate(-90 47.1 262.4)">2.0-2.5</text>
<text x="51.1" y="262.4" transform="rotate(-90 51.1 262.4)">2.5-3.0</text>
<text x="73.3" y="263.4" transform="rotate(-90 73.3 263.4)">-</text>
<text x="82.5" y="261.3" transform="rotate(-90 82.5 261.3)">GREEN LED</text>
<text x="85.2" y="263.9" transform="rotate(-90 85.2 263.9)">CIRCUIT: SPST</text>
<text x="88.5" y="259.9" transform="rotate(-90 88.5 259.9)">OFF (ON)</text>
<text x="187.6" y="260.6" transform="rotate(-90 187.6 260.6)">19582</text>
<text x="192.4" y="260.6" transform="rotate(-90 192.4 260.6)">18259</text>
<text x="197.2" y="261.1" transform="rotate(-90 197.2 261.1)">PCR NO</text>
<text x="59.5" y="267.7" transform="rotate(-90 59.5 267.7)">2</text>
<text x="67.5" y="267.9" transform="rotate(-90 67.5 267.9)">4</text>
<text x="80.5" y="265.6" transform="rotate(-90 80.5 265.6)">1</text>
<text x="117.7" y="268.9" transform="rotate(-90 117.7 268.9)">NOTES:</text>
<text x="121.3" y="266" transform="rotate(-90 121.3 266)">1. ALL DIMENSIONS IN MM [INCH]</text>
<text x="124.9" y="266" transform="rotate(-90 124.9 266)">2. GENERAL TOLERANCE: X.X=±0.4</text>
<text x="132.1" y="266" transform="rotate(-90 132.1 266)">3. RATING: 30VDC @ 100mA</text>
<text x="135.7" y="266" transform="rotate(-90 135.7 266)">4. CONTACT RESISTANCE: 50mW</text>
<text x="139.3" y="266" transform="rotate(-90 139.3 266)">5. INSULATION RESISTANCE: 100MW</text>
<text x="142.9" y="266" transform="rotate(-90 142.9 266)">6. OPERATING FORCE: 250±100gf</text>
<text x="146.5" y="266" transform="rotate(-90 146.5 266)">7. TRAVEL: 1.8±0.3mm</text>
<text x="150.1" y="266" transform="rotate(-90 150.1 266)">8. OPERATING TEMPURATURE: -40°C TO 85°C</text>
<text x="153.7" y="266" transform="rotate(-90 153.7 266)">9. OPERATING LIFE: 50,000 CYCLES</text>
<text x="157.3" y="266" transform="rotate(-90 157.3 266)">10. LED: GREEN</text>
<text x="160.9" y="266" transform="rotate(-90 160.9 266)">11.</text>
<text x="164.5" y="266" transform="rotate(-90 164.5 266)">12. 2002/95/EC (ROHS) COMPLIANT</text>
<text x="187.7" y="270.2" transform="rotate(-90 187.7 270.2)">B</text>
<text x="192.4" y="270.2" transform="rotate(-90 192.4 270.2)">A</text>
<text x="197.2" y="271.7" transform="rotate(-90 197.2 271.7)">REV</text>
</g>
<g font-size="2.6">
<text x="23.7" y="106.9" transform="rotate(-90 23.7 106.9)">⌀5.40</text>
<text x="128.5" y="102.5" transform="rotate(-90 128.5 102.5)">⌀.80</text>
<text x="33.5" y="182.7" transform="rotate(-90 33.5 182.7)">⌀10.00</text>
</g>
<g font-size="2.1">
<text x="203.6" y="242" transform="rotate(-90 203.6 242)">TO E-SWITCH AND IS NOT TO BE COPIED OR TRANSFERRED</text>
<text x="201.2" y="246.8" transform="rotate(-90 201.2 246.8)">THE INFORMATION CONTAINED IN THIS DOCUMENT IS PROPRIETARY</text>
</g>
<g font-size="2">
<text x="157.2" y="134.2" transform="rotate(-90 157.2 134.2)">2</text>
<text x="151.3" y="139.4" transform="rotate(-90 151.3 139.4)">1</text>
<text x="163.6" y="139.4" transform="rotate(-90 163.6 139.4)">3</text>
<text x="157.5" y="145.3" transform="rotate(-90 157.5 145.3)">4</text>
<text x="10.6" y="164.3" transform="rotate(-90 10.6 164.3)">GREEN</text>
<text x="13.6" y="162.1" transform="rotate(-90 13.6 162.1)">20</text>
<text x="16.6" y="164.6" transform="rotate(-90 16.6 164.6)">2.0-2.4</text>
<text x="19.6" y="162.1" transform="rotate(-90 19.6 162.1)">50</text>
<text x="10.6" y="172" transform="rotate(-90 10.6 172)">UNITS</text>
<text x="13.6" y="170.4" transform="rotate(-90 13.6 170.4)">mA</text>
<text x="16.6" y="169.4" transform="rotate(-90 16.6 169.4)">V</text>
<text x="19.6" y="171.1" transform="rotate(-90 19.6 171.1)">MCD</text>
<text x="10.6" y="196" transform="rotate(-90 10.6 196)">LED SPECS</text>
<text x="13.6" y="200.9" transform="rotate(-90 13.6 200.9)">FORWARD CURRENT</text>
<text x="16.5" y="205.3" transform="rotate(-90 16.5 205.3)">FORWARD VOLTAGE @20mA</text>
<text x="19.5" y="206.7" transform="rotate(-90 19.5 206.7)">LUMINOUS INTENSITY @ 10mA</text>
</g>
<g font-size="1.6">
<text x="55.8" y="112.9" transform="rotate(-90 55.8 112.9)">B</text>
<text x="129.2" y="162.7" transform="rotate(-90 129.2 162.7)">B</text>
</g>
</svg>
